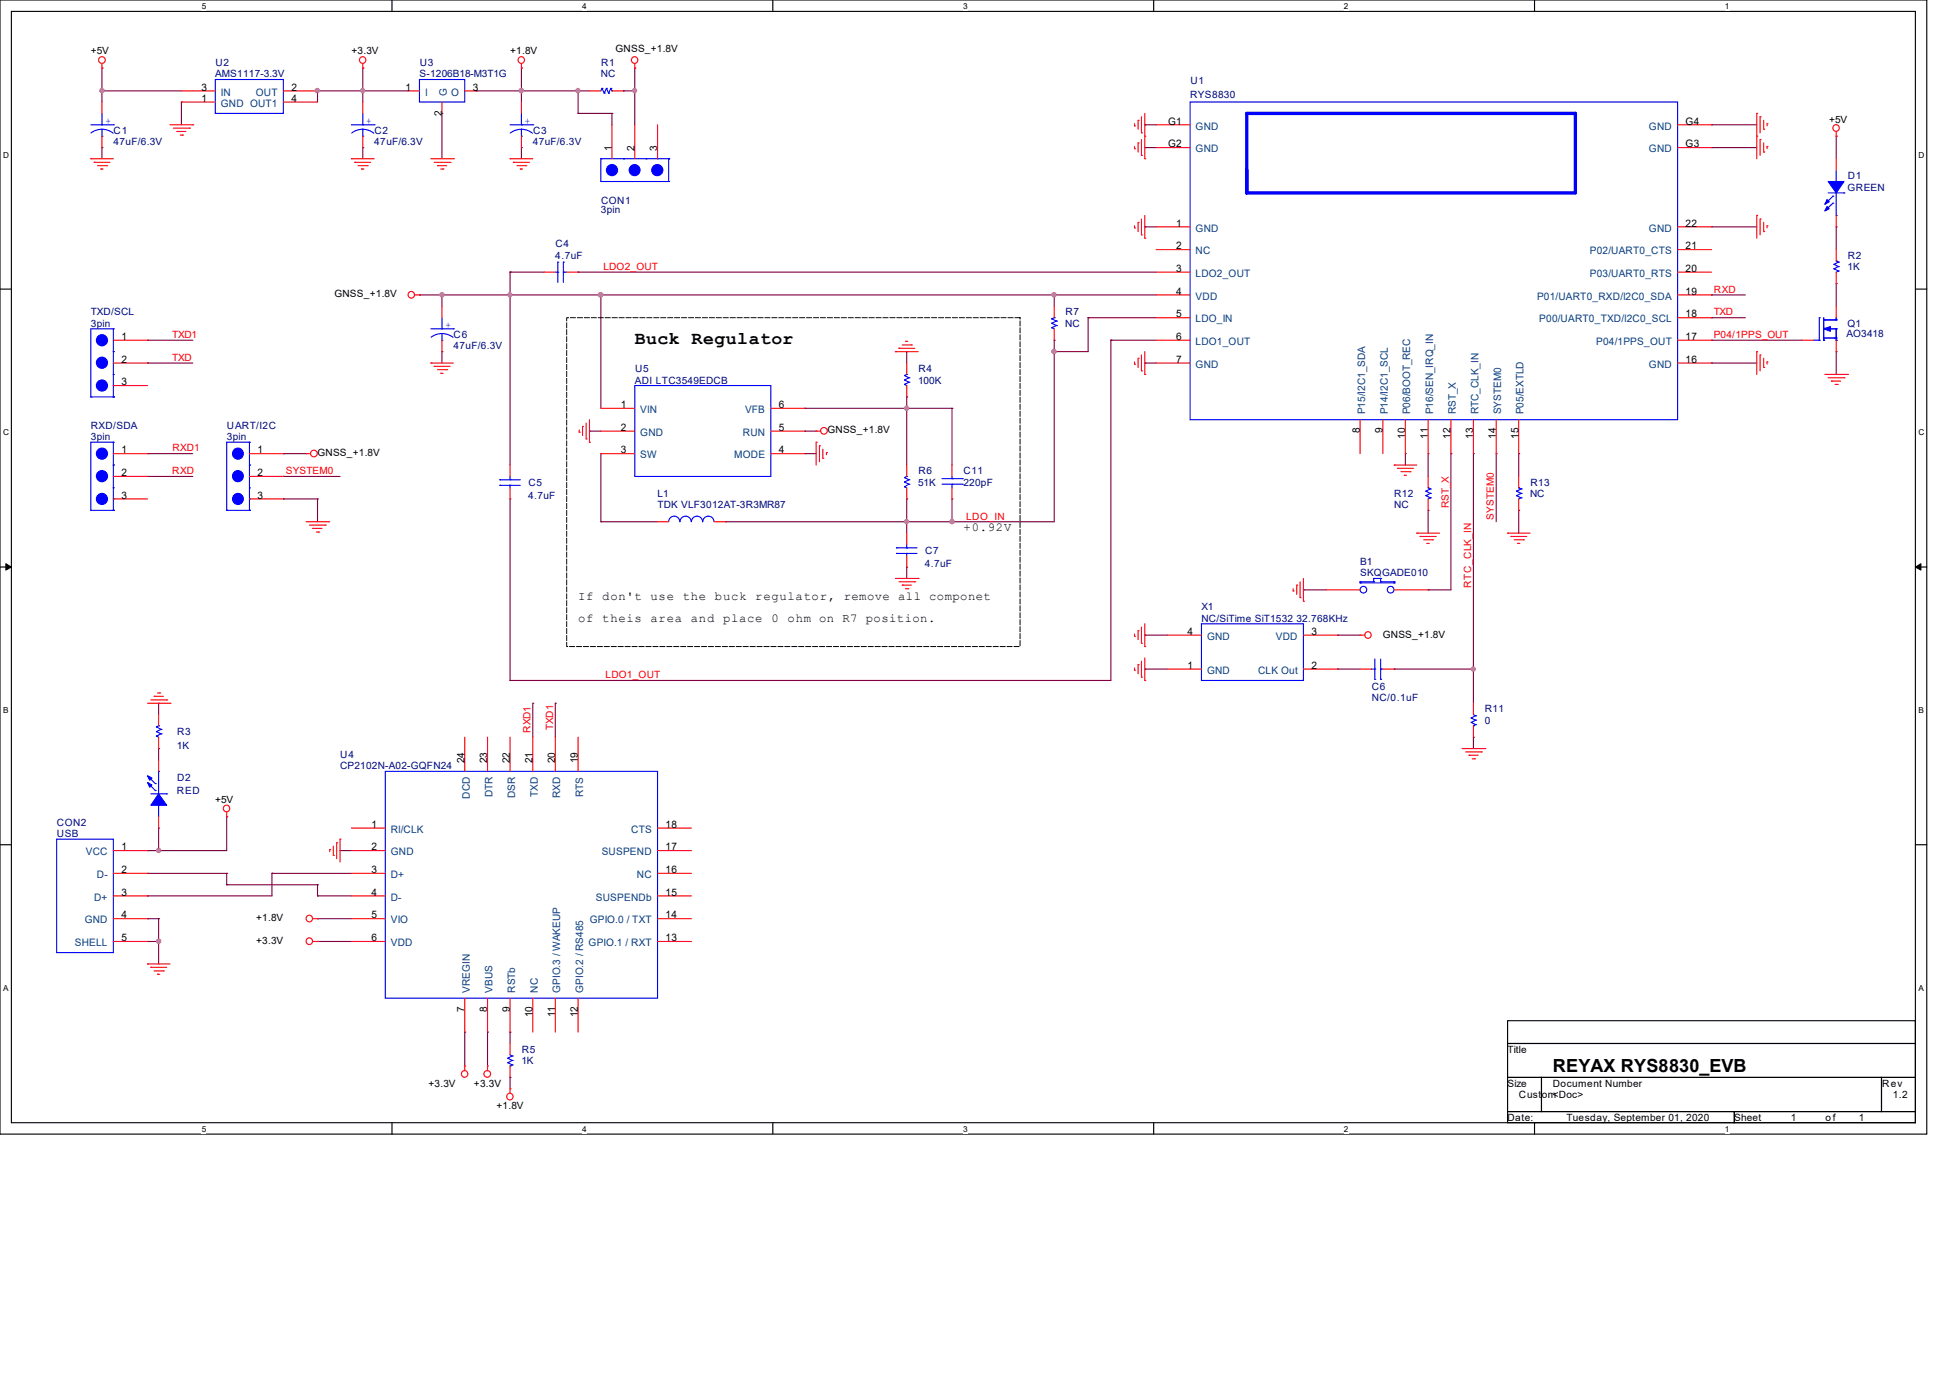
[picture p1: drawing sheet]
<svg xmlns="http://www.w3.org/2000/svg" width="297mm" height="210mm" viewBox="0 0 297 210" stroke-linecap="round" stroke-linejoin="round" font-family="sans-serif">
<path d="M0 0h293.6v172.7h-293.6zM1.7 1.7h290.2v169.3h-290.2z" fill="none" stroke="#000" stroke-width=".17"/>
<g fill="#fff">
<path d="M30.7 .2h.7v1.4h-.7z"/>
<path d="M30.7 171.2h.7v1.4h-.7z"/>
</g>
<path d="M59.7 0v1.7M59.7 171v1.7" fill="none" stroke="#000" stroke-width=".17"/>
<g fill="#fff">
<path d="M88.7 .2h.7v1.4h-.7z"/>
<path d="M88.7 171.2h.7v1.4h-.7z"/>
</g>
<path d="M117.8 0v1.7M117.8 171v1.7" fill="none" stroke="#000" stroke-width=".17"/>
<g fill="#fff">
<path d="M146.8 .2h.6v1.4h-.6z"/>
<path d="M146.8 171.2h.6v1.4h-.6z"/>
</g>
<path d="M175.8 0v1.7M175.8 171v1.7" fill="none" stroke="#000" stroke-width=".17"/>
<g fill="#fff">
<path d="M204.8 .2h.7v1.4h-.7z"/>
<path d="M204.8 171.2h.7v1.4h-.7z"/>
</g>
<path d="M233.8 0v1.7M233.8 171v1.7" fill="none" stroke="#000" stroke-width=".17"/>
<g fill="#fff">
<path d="M262.8 .2h.7v1.4h-.7z"/>
<path d="M262.8 171.2h.7v1.4h-.7z"/>
<path d="M.5 22.9h.9v1.4h-.9z"/>
<path d="M292.4 22.9h.8v1.4h-.8z"/>
<path d="M.5 65.2h.9v1.3h-.9z"/>
<path d="M292.4 65.2h.8v1.3h-.8z"/>
</g>
<path d="M0 44h1.7M291.9 44h1.7" fill="none" stroke="#000" stroke-width=".17"/>
<g fill="#fff">
<path d="M.5 107.5h.8v1.4h-.8z"/>
<path d="M292.4 107.5h.8v1.4h-.8z"/>
</g>
<path d="M0 86.4h1.7M291.9 86.4h1.7" fill="none" stroke="#000" stroke-width=".17"/>
<path d="M.9 85.9l.8 .5-.8 .4zM291.9 86.4l.8-.5v.9z" fill="#000" stroke="#000" stroke-width=".15"/>
<g fill="#fff">
<path d="M.5 149.8h.8v1.4h-.8z"/>
<path d="M292.4 149.8h.8v1.4h-.8z"/>
</g>
<path d="M0 128.7h1.7M291.9 128.7h1.7M229.7 155.4h62.2v3.5h-62.2zM229.7 158.9h62.2v5.2h-62.2zM229.7 164.1h5.2v5.2h-5.2zM229.7 169.3h34.6v1.7h-34.6zM234.9 164.1h51.8v5.2h-51.8zM264.3 169.3h27.6v1.7h-27.6zM286.7 164.1h5.2v5.2h-5.2z" fill="none" stroke="#000" stroke-width=".17"/>
<g fill="none" stroke="#800040" stroke-width=".17">
<path d="M15.5 10.4h.1M15.5 13.8h.1M15.5 10.4v5.1M15.5 13.8h12.1M27.6 15.5h.1M27.6 15.5v3.5M48.4 13.8h.1M48.4 13.8h13.8M48.4 13.8v1.7M55.3 13.8h.1M55.3 10.4h.1M55.3 10.4v5.1"/>
<path d="M67.4 17.3h.1M67.4 17.3v6.9M72.6 13.8h.1M72.6 13.8h17.2M79.5 10.4h.1M79.5 13.8h.1M79.5 10.4v5.1M88.1 13.8h.1M88.1 17.3h.1M88.1 13.8v3.5M88.1 17.3h5.2M93.3 17.3h.1"/>
<path d="M93.3 17.3v1.7M95 13.8h.1M95 13.8h1.7M96.7 10.4h.1M96.7 13.8h.1M96.7 10.4v8.6M174.5 19h.1M174.5 19h1.7M260.8 19h.1M260.8 19h6.9M15.5 22.5h.1M15.5 22.5v1.7"/>
<path d="M55.3 22.5h.1M55.3 22.5v1.7M79.5 22.5h.1M79.5 22.5v1.7M174.5 34.5h.1M174.5 22.5h.1M174.5 22.5h1.7M174.5 34.5h1.7M260.8 22.5h.1M260.8 34.5h.1M260.8 22.5h6.9M260.8 34.5h6.9"/>
<path d="M279.8 20.7h.1M279.8 34.5h.1M279.8 20.7v3.5M279.8 34.5v3.5M22.5 51.8h.1M22.5 55.3h.1M22.5 51.8h6.9M22.5 55.3h6.9M63.9 44.9h.1M63.9 44.9h112.3M67.4 53.6h.1M67.4 44.9h.1"/>
<path d="M67.4 44.9v1.8M67.4 53.6v1.7M77.7 41.4h.1M77.7 44.9h.1M77.7 41.4v29.4M77.7 41.4h5.2M88.1 41.4h.1M88.1 41.4h88.1M91.6 44.9h.1M91.6 44.9v17.3M138.2 53.6h.1M138.2 53.6v1.7"/>
<path d="M160.7 44.9h.1M160.7 53.6h.1M160.7 51.8h.1M160.7 51.8v27.7h-50.2M160.7 44.9v1.8M165.8 48.4h.1M165.8 48.4h10.4M165.8 48.4v5.2h-5.1M169.3 51.8h.1M169.3 51.8h6.9M169.3 51.8v51.8h-91.6M174.5 55.3h.1"/>
<path d="M174.5 55.3h1.7M260.8 51.8h.1M260.8 48.4h.1M260.8 44.9h.1M260.8 55.3h.1M260.8 51.8h13.8M260.8 55.3h6.9M260.8 44.9h5.2M260.8 48.4h5.2M279.8 53.6h.1M279.8 43.2h.1M279.8 43.2v3.5"/>
<path d="M279.8 53.6v3.4M22.5 69.1h.1M22.5 72.6h.1M22.5 69.1h6.9M22.5 72.6h6.9M43.2 69.1h.1M43.2 72.6h.1M43.2 76h.1M43.2 69.1h3.5M43.2 72.6h8.6M43.2 76h5.2M48.4 76h.1"/>
<path d="M48.4 76v3.5M77.7 76h.1M77.7 76v27.6M89.8 65.7h.1M89.8 65.7h1.8M91.6 69.1h.1M91.6 79.5h.1M91.6 69.1v10.4M91.6 79.5h8.6M110.5 79.5h.1M122.6 65.7h.1M122.6 69.1h.1"/>
<path d="M122.6 62.2h.1M122.6 69.1h1.8M122.6 65.7h1.8M122.6 62.2h22.5M138.2 79.5h.1M138.2 60.5h.1M138.2 62.2h.1M138.2 76h.1M138.2 60.5v10.3M138.2 76v5.2M145.1 79.5h.1M145.1 76h.1"/>
<path d="M145.1 62.2h.1M145.1 62.2v8.6M145.1 76v3.5M214.2 69.1h.1M214.2 69.1v1.7M217.6 77.7h.1M217.6 69.1h.1M217.6 69.1v3.5M217.6 77.7v3.5M221.1 69.1h.1M221.1 69.1v20.7h-3.5M224.5 69.1h.1"/>
<path d="M224.5 69.1v38M228 69.1h.1M228 69.1v10.4M231.4 69.1h.1M231.4 77.7h.1M231.4 69.1v3.5M231.4 77.7v3.5M138.2 86.4h.1M138.2 86.4v1.7M174.5 96.7h.1M174.5 96.7h3.4M198.6 89.8h.1"/>
<path d="M198.6 89.8h3.5M203.8 96.7h.1M203.8 96.7h3.5M217.6 89.8h.1M24.2 107.1h.1M24.2 114h.1M24.2 107.1v1.7M24.2 114v1.7M77.7 103.6h.1M81.2 107.1h.1M81.2 107.1v5.2M84.6 107.1h.1"/>
<path d="M84.6 107.1v5.2M174.5 101.9h.1M174.5 101.9h3.4M203.8 101.9h.1M203.8 101.9h3.5M212.5 101.9h.1M212.5 101.9h12M224.5 112.3h.1M224.5 101.9h.1M224.5 112.3v1.7M22.5 129.5h.1M22.5 133h.1"/>
<path d="M22.5 136.4h.1M22.5 139.9h.1M22.5 133h12M22.5 139.9h1.7M24.2 139.9h.1M24.2 126.1h.1M24.2 129.5h.1M24.2 126.1v3.4M24.2 139.9v6.9M34.5 134.7h.1M34.5 133h.1M34.5 124.4h.1"/>
<path d="M34.5 124.4v5.1h-12M34.5 134.7h13.9M34.5 133v1.7M41.4 133h.1M41.4 133v3.4h-18.9M41.4 133h12.2M48.4 136.4h.1M48.4 134.7h.1M48.4 139.9h.1M48.4 134.7v1.7M48.4 136.4h5.2M48.4 139.9h5.2"/>
<path d="M51.8 129.5h.1M51.8 129.5h1.8M22.5 143.4h.1M22.5 143.4h1.7M24.2 143.4h.1M48.4 143.4h.1M48.4 143.4h5.2M70.8 157.2h.1M70.8 157.2v5.1M74.3 157.2h.1M74.3 157.2v5.1M77.7 157.2h.1"/>
<path d="M77.7 157.2v1.7M77.7 164.1h.1M77.7 164.1v1.7"/>
</g>
<g fill="none" stroke="#f00" stroke-width=".17">
<path d="M15.5 10.4h.1M15.5 9.7v.7M15.5 15.5v1.8M25.9 19h3.5M26.4 19.5h2.5M27.6 13.8h5.2M27.6 15.5h5.2M28.9 19.5h.1M29.4 19h.1M43.2 13.8h5.2M43.2 15.5h5.2M55.3 10.4h.1"/>
<path d="M55.3 9.7v.7M55.3 15.5v1.8M62.2 13.8h1.7M67.4 15.5v1.8M70.8 13.8h1.8M79.5 10.4h.1M79.5 9.7v.7M79.5 15.5v1.8M89.8 13.8h1.8M93.3 13.8h1.7M93.3 19v5.2M96.7 10.4h.1"/>
<path d="M96.7 9.7v.7M96.7 19v5.2M100.2 19v5.2M172.9 19.2h.1M172.9 18.8v.4M173.4 18.3h.1M173.4 18.3v1.4M173.9 17.8v2.4M174.5 17.3v6.9M176.2 19h5.2M255.7 19h5.1M267.7 17.3h.1"/>
<path d="M267.7 17.3v6.9M268.2 17.8h.1M268.2 17.8v2.4M268.8 19.7h.1M268.8 18.3v1.4M269.3 18.8h.1M269.3 18.8v.4M13.8 24.2h.1M13.8 24.2h3.5M14.4 24.7h.1M14.4 24.7h2.4M14.9 25.2h1.4"/>
<path d="M15.4 25.7h.1M15.4 25.7h.3M15.5 20.7v1.8M16.3 25.2h.1M27 20h.1M27 20h1.3M27.5 20.6h.3M27.8 20.6h.1M53.6 24.2h.1M53.6 24.2h3.4M54.1 24.7h.1M54.1 24.7h2.4"/>
<path d="M54.6 25.2h1.4M55.1 25.7h.1M55.1 25.7h.4M55.3 20.7v1.8M56 25.2h.1M65.7 24.2h3.4M66.2 24.7h2.4M66.7 25.2h.1M66.7 25.2h1.4M67.2 25.7h.3M67.5 25.7h.1M68.6 24.7h.1"/>
<path d="M69.1 24.2h.1M77.7 24.2h.1M77.7 24.2h3.5M78.2 24.7h.1M78.2 24.7h2.5M78.8 25.2h1.3M79.3 25.7h.1M79.3 25.7h.3M79.5 20.7v1.8M80.1 25.2h.1M172.9 34.7h.1M172.9 22.6h.1"/>
<path d="M172.9 22.3v.3M172.9 34.4v.3M173.4 33.9h.1M173.4 21.8h.1M173.4 21.8v1.4M173.4 33.9v1.4M173.9 35.8h.1M173.9 20.2h.1M173.9 23.7h.1M173.9 21.3v2.4M173.9 33.4v2.4M174.5 36.3h.1"/>
<path d="M174.5 20.7h.1M174.5 24.2h.1M174.5 32.8v3.5M176.2 38h5.2M176.2 34.5h5.2M176.2 22.5h5.2M255.7 38h5.1M255.7 34.5h5.1M255.7 22.5h5.1M267.7 20.7h.1M267.7 32.8h.1M267.7 32.8v3.5"/>
<path d="M268.2 21.3h.1M268.2 33.4h.1M268.2 21.3v2.4M268.2 33.4v2.4M268.8 23.2h.1M268.8 35.3h.1M268.8 21.8v1.4M268.8 33.9v1.4M269.3 22.3h.1M269.3 34.4h.1M269.3 22.3v.3M269.3 34.4v.3"/>
<path d="M279.8 20.7h.1M279.8 20v.7M279.8 24.2v1.7M279.8 32.8v1.7M279.8 38v1.8M17.3 55.3h5.2M17.3 51.8h5.2M17.3 58.7h5.2M63.2 44.9h.7M63.9 44.9h.1M65.7 55.3h.1M65.7 55.3h3.4"/>
<path d="M66.2 55.8h.1M66.2 55.8h2.4M66.7 56.3h1.4M67.2 56.9h.1M67.2 56.9h.3M67.4 46.7v1.7M67.4 51.8v1.8M68.1 56.3h.1M82.9 41.4h1.7M86.4 41.4h1.7M136.4 53.6h.1M136.4 53.6h3.5"/>
<path d="M137 53h.1M137 53h2.4M137.5 52.5h1.4M138 52h.1M138 52h.3M138.2 55.3v1.7M138.2 58.7v1.8M138.9 52.5h.1M160.7 46.7v1.7M160.7 50.1v1.7M172.9 55.5h.1M172.9 55.1v.4"/>
<path d="M173.4 54.6h.1M173.4 54.6v1.4M173.9 56.5h.1M173.9 54.1v2.4M174.5 57h.1M174.5 53.6v3.4M176.2 44.9h5.2M176.2 55.3h5.2M176.2 51.8h5.2M176.2 41.4h5.2M176.2 48.4h5.2M255.7 44.9h5.1"/>
<path d="M255.7 55.3h5.1M255.7 51.8h5.1M255.7 41.4h5.1M255.7 48.4h5.1M267.7 53.6h.1M267.7 53.6v3.4M268.2 54.1h.1M268.2 54.1v2.4M268.8 56h.1M268.8 54.6v1.4M269.3 55.1h.1M269.3 55.1v.4"/>
<path d="M274.6 51.8h1.8M278.1 57h3.5M278.6 57.5h2.4M279.1 58h.1M279.1 58h1.4M279.7 58.5h.3M279.8 41.4v1.8M279.8 46.7v1.7M279.8 51.8v1.8M280 58.5h.1M281 57.5h.1M281.6 57h.1"/>
<path d="M17.3 69.1h5.2M17.3 72.6h5.2M17.3 76h5.2M38 69.1h5.2M38 72.6h5.2M38 76h5.2M46.7 69.1h.1M46.7 69.1h.6M46.7 79.5h3.4M47.2 80h2.4M49.6 80h.1M50.1 79.5h.1"/>
<path d="M77.7 70.8v1.8M77.7 74.3v1.7M88.3 65.8h.1M88.3 65.5v.3M88.8 64.9h.1M88.8 64.9v1.4M89.3 66.8h.1M89.3 64.4v2.4M89.8 67.4h.1M89.8 63.9v3.5M91.6 69.1h5.1M91.6 65.7h5.1"/>
<path d="M91.6 62.2h5.1M100.2 79.5h1.7M108.8 79.5h1.7M117.5 69.1h5.1M117.5 65.7h5.1M117.5 62.2h5.1M124.4 65.7h.1M124.4 67.4h.1M124.4 65.7h.7M124.4 67.4v3.4M124.9 67.9h.1M124.9 67.9v2.4"/>
<path d="M125.4 69.8h.1M125.4 68.4v1.4M125.9 68.9h.1M125.9 68.9v.4M138.2 70.8v1.8M138.2 74.3v1.7M145.1 70.8v1.8M145.1 74.3v1.7M207.3 63.9v5.2M210.7 63.9v5.2M212.5 70.8h.1M212.5 70.8h3.4"/>
<path d="M213 71.3h.1M213 71.3h2.4M213.5 71.8h1.4M214 72.4h.1M214 72.4h.3M214.2 63.9v5.2M214.9 71.8h.1M217.6 63.9v5.2M217.6 72.6v1.7M217.6 76v1.7M221.1 63.9v5.2M224.5 63.9v5.2"/>
<path d="M228 63.9v5.2M231.4 63.9v5.2M231.4 72.6v1.7M231.4 76v1.7M47.7 80.5h.1M47.7 80.5h1.4M48.2 81h.4M48.6 81h.1M136.4 88.1h3.5M137 88.6h2.4M137.5 89.1h.1M137.5 89.1h1.4"/>
<path d="M138 89.7h.3M138.2 81.2v1.7M138.2 84.6v1.8M138.3 89.7h.1M139.4 88.6h.1M139.9 88.1h.1M172.9 96.9h.1M172.9 96.6v.3M173.4 96.1h.1M173.4 96.1v1.3M173.9 98h.1M173.9 95.5v2.5"/>
<path d="M174.5 98.5h.1M174.5 95v3.5M177.9 96.7h5.2M197.1 90h.1M197.1 89.7v.3M197.6 89.1h.1M197.6 89.1v1.4M198.1 91h.1M198.1 88.6v2.4M198.6 91.6h.1M198.6 88.1v3.5M198.6 96.7h5.2"/>
<path d="M202.1 89.8h5.2M207.3 96.7h.1M207.3 96.7h.7M212.5 89.8h5.1M215.9 81.2h.1M215.9 81.2h3.5M216.4 81.7h.1M216.4 81.7h2.5M217 82.2h1.3M217.5 82.8h.1M217.5 82.8h.3M218.3 82.2h.1"/>
<path d="M229.7 81.2h.1M229.7 81.2h3.5M230.3 81.7h.1M230.3 81.7h2.4M230.8 82.2h1.4M231.3 82.8h.1M231.3 82.8h.3M232.2 82.2h.1M22.5 107.1h3.4M23 106.6h2.4M23.5 106h.1M23.5 106h1.4"/>
<path d="M24 105.5h.3M24.2 108.8v1.7M24.2 112.3v1.7M24.2 115.7v1.8M24.3 105.5h.1M25.4 106.6h.1M25.9 107.1h.1M70.8 112.3v5.2M74.3 112.3v5.2M77.7 112.3v5.2M81.2 112.3v5.2M84.6 112.3v5.2"/>
<path d="M88.1 112.3v5.2M172.9 102.1h.1M172.9 101.7v.4M173.4 101.2h.1M173.4 101.2v1.4M173.9 103.1h.1M173.9 100.7v2.4M174.5 103.6h.1M174.5 100.2v3.4M177.9 101.9h5.2M198.6 101.9h5.2M207.3 101.9h1.7"/>
<path d="M210.7 101.9h1.8M222.8 114h3.5M223.4 114.5h2.4M223.9 115h.1M223.9 115h1.4M224.4 115.6h.3M224.5 107.1v1.7M224.5 110.5v1.8M224.7 115.6h.1M225.8 114.5h.1M226.3 114h.1M17.3 139.9h5.2"/>
<path d="M17.3 136.4h5.2M17.3 133h5.2M17.3 129.5h5.2M24.2 124.4v1.7M34.5 124.4h.1M34.5 123.7v.7M47.7 139.9h.7M48.4 139.9h.1M50.2 129.4h.1M50.2 129.4v.3M50.8 130.3h.1M50.8 128.9v1.4"/>
<path d="M51.3 128.4h.1M51.3 128.4v2.4M51.8 127.8h.1M51.8 127.8v3.5M53.6 139.9h5.1M53.6 136.4h5.1M53.6 133h5.1M53.6 129.5h5.1M53.6 126.1h5.1M100.2 139.9h5.2M100.2 136.4h5.2M100.2 133h5.2"/>
<path d="M100.2 129.5h5.2M100.2 126.1h5.2M17.3 143.4h5.2M22.5 146.8h.1M22.5 146.8h3.4M23 147.3h.1M23 147.3h2.4M23.5 147.9h1.4M24 148.4h.1M24 148.4h.3M24.9 147.9h.1M47.7 143.4h.7"/>
<path d="M48.4 143.4h.1M53.6 143.4h5.1M70.8 152v5.2M74.3 152v5.2M77.7 152v5.2M77.7 158.9v1.8M81.2 152v5.2M84.6 152v5.2M88.1 152v5.2M100.2 143.4h5.2M70.8 162.3h.1M70.8 162.3v.8"/>
<path d="M74.3 162.3h.1M74.3 162.3v.8M77.7 165.8h.1M77.7 162.3v1.8M77.7 165.8v.7"/>
<circle cx="15.5" cy="9.1" r=".51"/>
<circle cx="55.3" cy="9.1" r=".5"/>
<circle cx="79.4" cy="9.1" r=".5"/>
<circle cx="96.7" cy="9.1" r=".5"/>
<circle cx="279.8" cy="19.5" r=".5"/>
<circle cx="62.7" cy="44.9" r=".5"/>
<circle cx="47.8" cy="69.1" r=".51"/>
<circle cx="125.6" cy="65.6" r=".51"/>
<circle cx="208.5" cy="96.7" r=".5"/>
<circle cx="34.5" cy="123.1" r=".5"/>
<circle cx="47.1" cy="139.9" r=".5"/>
<circle cx="47.1" cy="143.3" r=".5"/>
<circle cx="70.8" cy="163.6" r=".5"/>
<circle cx="74.3" cy="163.6" r=".51"/>
<circle cx="77.7" cy="167" r=".5"/>
</g>
<path d="M86.4 48.4h69v50.1h-69z" fill="none" stroke="#000" stroke-width=".15" stroke-dasharray=".8 .3"/>
<g fill="none" stroke="#00f" stroke-width=".17">
<path d="M13.8 19h3.5M15.5 19h.1M15.5 19.7l.8 .1 .9 .5M15.5 19.7l-.7 .1-.9 .5M15.5 17.3v1.7M15.5 19.7v1M17.3 19h.1M32.8 12.1h10.4v5.2h-10.4zM53.6 19h3.4M55.3 19h.1M55.3 19.7l.7 .1 1 .5M55.3 19.7l-.8 .1-.9 .5"/>
<path d="M55.3 17.3v1.7M55.3 19.7v1M57 19h.1M63.9 12.1h6.9v3.4h-6.9zM77.7 19h3.5M79.5 19h.1M79.5 19.7l.7 .1 1 .5M79.5 19.7l-.8 .1-.9 .5M79.5 17.3v1.7M79.5 19.7v1M81.2 19h.1M91.7 13.5h.1"/>
<path d="M91.7 13.5l-.1 .3M91.7 13.5l.4 .7M92.1 14.2h.1M92.4 13.5h.1M92.4 13.5l-.3 .7M92.4 13.5l.4 .7M92.8 14.2h.1M93.1 13.5h.1M93.1 13.5l-.3 .7M93.1 13.5l.2 .3M93.3 13.8h.1M181.4 15.5h74.3v48.4h-74.3z"/>
<path d="M15.5 20.7h.1M55.3 20.7h.1M79.5 20.7h.1M85 39.9h.1M85 39.9v3.1M85.9 39.9h.1M85.9 39.9v3.1M91.6 24.2h.1M91.6 24.2v3.4h10.3M91.6 24.2h10.3M95 24.2h.1M98.5 24.2h.1"/>
<path d="M100.2 24.2h.1M101.9 27.6h.1M101.9 24.2h.1M101.9 24.2v3.4M278.6 29.4h2.4M279.3 29.9h.1M279.3 30.9h.1M279.3 29.9l-1 1M279.3 30.9l-1 1.1M279.8 27.6h.1M279.8 32.8h.1M279.8 39.8h.1"/>
<path d="M279.8 25.9v1.7M279.8 29.4v3.4M279.8 39.8l.4 .1M280.2 39.9h.1M280.2 39.9l-.7 .4M281 29.4h.1M17.3 50.1h.1M17.3 53.6h.1M17.3 57h.1M17.3 58.7h.1M17.3 50.1h-3.5v10.4M17.3 50.1v10.4"/>
<path d="M65.7 50.1h3.4M67.4 51.8h.1M67.4 50.1h.1M67.4 50.8l.7 .1 .9 .5M67.4 50.8l-1.1 .2-.6 .4M67.4 48.4v1.7M67.4 50.8v1M69.1 50.1h.1M84.6 41.4h.4M85 41.4h.1M85.9 41.4h.1M85.9 41.4h.5"/>
<path d="M96.7 58.7h20.8v13.9h-20.8zM137.8 58.5h.1M137.8 57.9h.1M137.8 57.2h.1M137.8 58.5l.4 .2M137.8 57.9l.7 .3M137.8 57.2l.7 .3M138.2 57h.1M138.2 57l-.4 .2M138.5 58.2h.1M138.5 57.5h.1M138.5 58.2l-.7 .3"/>
<path d="M138.5 57.5l-.7 .4M160.3 49.9h.1M160.3 49.2h.1M160.3 48.6h.1M160.3 49.9l.4 .2M160.3 49.2l.7 .4M160.3 48.6l.7 .3M160.7 48.4h.1M160.7 48.4l-.4 .2M161 49.6h.1M161 48.9h.1M161 49.6l-.7 .3"/>
<path d="M161 48.9l-.7 .3M276.4 51.8h.8M277.2 51.8h.1M277.2 48.4h.1M277.2 48.4v3.4M277.9 51.8h.1M277.9 48.7h.1M277.9 48.4v3.4M277.9 48.7h1.9M277.9 51.5h1.9M278.1 48.7h.1M278.8 50.1h1"/>
<path d="M279.5 40.9h.1M279.5 40.3h.1M279.5 40.9l.7 .4M279.5 40.3l.7 .3M279.7 51.5h.1M279.8 48.7h.1M279.8 50.1h.1M279.8 51.8h.1M279.8 51.5h.1M279.8 48.4v.3M279.8 50.1v1.7M280.2 41.3h.1"/>
<path d="M280.2 40.6h.1M280.2 41.3l-.4 .1M280.2 40.6l-.7 .3M13.8 60.5h.1M13.8 77.7h.1M13.8 60.5h3.5M13.8 77.7h3.5M17.3 60.5h.1M17.3 67.4h.1M17.3 70.8h.1M17.3 74.3h.1M17.3 76h.1"/>
<path d="M17.3 77.7h.1M17.3 67.4v10.3M17.3 67.4h-3.5v10.3M34.5 77.7h.1M34.5 77.7h3.5M38 67.4h.1M38 70.8h.1M38 74.3h.1M38 76h.1M38 77.7h.1M38 67.4h-3.5v10.3M38 67.4v10.3"/>
<path d="M76.2 73.1h.1M76.2 73.9h.1M76.2 73.1h3.1M76.2 73.9h3.1M77.7 73.9h.1M77.7 73.1h.1M77.7 72.6v.5M77.7 73.9v.4M101.9 79.5a.85 .85 0 0 1 .8-.9 .85 .85 0 0 1 .9 .9M103.6 79.5a.85 .85 0 0 1 .9-.9 .85 .85 0 0 1 .8 .9M105.4 79.5a.85 .85 0 0 1 .8-.9 .85 .85 0 0 1 .9 .9M107.1 79.5a.85 .85 0 0 1 .9-.9 .85 .85 0 0 1 .8 .9"/>
<path d="M137.8 74.1h.1M137.8 73.4h.1M137.8 72.7h.1M137.8 74.1l.4 .2M137.8 73.4l.7 .3M137.8 72.7l.7 .4M138.2 72.6h.1M138.2 72.6l-.4 .1M138.5 73.7h.1M138.5 73.1h.1M138.5 73.7l-.7 .4M138.5 73.1l-.7 .3"/>
<path d="M143.6 73.7h3M143.6 72.9h3M145.1 72.9h.1M145.1 73.7h.1M145.1 72.6v.3M145.1 73.7v.6M146.6 73.7h.1M146.6 72.9h.1M217.3 75.5h.1M217.3 74.8h.1M217.3 75.5l.7 .3M217.3 74.8l.7 .3"/>
<path d="M217.6 74.3h.1M217.6 74.3l.4 .2M218 75.8h.1M218 75.1h.1M218 74.5h.1M218 75.8l-.4 .2M218 75.1l-.7 .4M218 74.5l-.7 .3M231.1 75.5h.1M231.1 74.8h.1M231.1 75.5l.7 .3M231.1 74.8l.7 .3"/>
<path d="M231.4 74.3h.1M231.4 74.3l.4 .2M231.8 75.8h.1M231.8 75.1h.1M231.8 74.5h.1M231.8 75.8l-.4 .2M231.8 75.1l-.7 .4M231.8 74.5l-.7 .3M136.6 83.4h.1M136.6 84.3h.1M136.6 83.4h3.1M136.6 84.3h3.1"/>
<path d="M138.2 84.3h.1M138.2 83.4h.1M138.2 82.9v.5M138.2 84.3v.3M183.1 95h15.5v8.6h-15.5zM207.3 88.8h.1M207.3 88.6h.1M207.3 88.8h5.2M207.3 88.6v.2M207.3 88.6h2M209.3 88.6h.1M209.3 88.1h.1"/>
<path d="M209.3 88.1v.5M209.3 88.1h1.1M210.4 88.1h.1M210.4 88.6h.1M210.4 88.6h2.1M210.4 88.1v.5M212.5 88.6h.1M212.5 88.8h.1M212.5 88.6v.2M22.6 119.3l1.1 1.1M22.6 118.3l1.1 1M23.7 119.3h.1"/>
<path d="M23.8 112.1h.1M23.8 111.4h.1M23.8 110.7h.1M23.8 112.1l.4 .2M23.8 111.4l.8 .4M23.8 110.7l.8 .4M24.2 117.5h.1M24.2 110.5h.1M24.2 117.5v3.4M24.2 110.5l-.4 .2M24.6 111.8h.1M24.6 111.1h.1"/>
<path d="M24.6 111.8l-.8 .3M24.6 111.1l-.8 .3M58.7 117.5h41.5v34.5h-41.5zM209 101.9h.5M209.5 103.5h.1M209.5 101.9h.1M209.5 100.4v3.1M210.4 101.9h.1M210.4 103.5h.1M210.4 100.4v3.1M210.4 101.9h.3M224.2 109.3h.1"/>
<path d="M224.2 110h.1M224.2 109.3l.7 .4M224.2 110l.7 .4M224.5 110.5h.1M224.5 108.8l.4 .2M224.9 109h.1M224.9 109.7h.1M224.9 110.4h.1M224.9 109l-.7 .3M224.9 109.7l-.7 .3M224.9 110.4l-.4 .1M8.6 127.8h8.7v17.3h-8.7z"/>
<path d="M23 120.9h2.4M23.7 120.4h.1M24.2 122.6h.1M24.2 122.6v1.8M25.4 120.9h.1M77.4 161.2h.1M77.4 161.8h.1M77.4 161.2l.7 .3M77.4 161.8l.7 .4M77.7 162.3h.1M77.7 160.7l.4 .1M78.1 160.8h.1"/>
<path d="M78.1 161.5h.1M78.1 162.2h.1M78.1 160.8l-.7 .4M78.1 161.5l-.7 .3M78.1 162.2l-.4 .1"/>
<circle cx="207.8" cy="89.8" r=".51"/>
<circle cx="211.9" cy="89.8" r=".51"/>
</g>
<g fill="#00f" stroke="#00f" stroke-width=".17">
<path d="M277.9 50.1l1-.4v.8z"/>
<path d="M278.6 27.6h2.4l-1.2 1.8z" fill-rule="evenodd"/>
<path d="M278.4 31.5l.4 .3-.7 .3z" fill-rule="evenodd"/>
<path d="M278.4 30.4l.4 .3-.7 .4z" fill-rule="evenodd"/>
<path d="M24.2 120.9l1.2 1.7h-2.4z" fill-rule="evenodd"/>
<path d="M22.5 118.2l.7 .3-.4 .3z" fill-rule="evenodd"/>
<path d="M22.5 119.2l.7 .3-.4 .4z" fill-rule="evenodd"/>
<circle cx="15.5" cy="58.7" r=".85"/>
<circle cx="15.5" cy="55.2" r=".85"/>
<circle cx="15.5" cy="51.8" r=".85"/>
<circle cx="15.5" cy="76" r=".85"/>
<circle cx="15.5" cy="72.5" r=".85"/>
<circle cx="15.5" cy="69.1" r=".85"/>
<circle cx="36.2" cy="76" r=".83"/>
<circle cx="36.2" cy="72.5" r=".83"/>
<circle cx="36.2" cy="69.1" r=".83"/>
<circle cx="100.2" cy="25.9" r=".85"/>
<circle cx="96.7" cy="25.9" r=".83"/>
<circle cx="93.3" cy="25.9" r=".85"/>
</g>
<path d="M190 25.9v3.5v-12.1h50.1v12.1h-50.1" fill="none" stroke="#00f" stroke-width=".51"/>
<g fill="#f0f" stroke="#f0f" stroke-width=".17">
<circle cx="48.3" cy="13.8" r=".34"/>
<circle cx="88.1" cy="13.8" r=".33"/>
<circle cx="15.5" cy="13.8" r=".34"/>
<circle cx="55.3" cy="13.8" r=".33"/>
<circle cx="79.4" cy="13.8" r=".33"/>
<circle cx="145.1" cy="79.4" r=".34"/>
<circle cx="91.5" cy="44.9" r=".34"/>
<circle cx="77.7" cy="44.9" r=".33"/>
<circle cx="67.4" cy="44.9" r=".34"/>
<circle cx="138.1" cy="79.4" r=".33"/>
<circle cx="138.1" cy="62.2" r=".33"/>
<circle cx="24.2" cy="129.5" r=".34"/>
<circle cx="96.7" cy="13.8" r=".33"/>
<circle cx="160.6" cy="44.9" r=".34"/>
<circle cx="224.5" cy="101.9" r=".33"/>
<circle cx="24.2" cy="143.3" r=".34"/>
<circle cx="160.6" cy="53.5" r=".34"/>
</g>
<g font-size="2.8">
<text x="96.7" y="52.4">Buck Regulator</text>
<text x="236.6" y="163.2">REYAX RYS8830_EVB</text>
</g>
<g font-size="1.9">
<text x="146.9" y="80.9">+0.92V</text>
<text x="88.1" y="91.3">If</text>
<text x="88.1" y="94.7">of</text>
<text x="91.8" y="91.3">don't</text>
<text x="91.8" y="94.7">theis</text>
<text x="99.1" y="91.3">use</text>
<text x="99.1" y="94.7">area</text>
<text x="104.1" y="91.3">the</text>
<text x="105.3" y="94.7">and</text>
<text x="109" y="91.3">buck</text>
<text x="110.2" y="94.7">place</text>
<text x="115.1" y="91.3">regulator, remove all componet</text>
<text x="117.6" y="94.7">0</text>
<text x="120" y="94.7">ohm on R7 position.</text>
</g>
<g font-size="1.6">
<text x="30.7" y="15.5">1</text>
<text x="30.7" y="13.8">3</text>
<text x="44.4" y="13.8">2</text>
<text x="44.4" y="15.5">4</text>
<text x="61.8" y="13.8">1</text>
<text x="67.3" y="17.6" transform="rotate(-90 67.3 17.6)">2</text>
<text x="72.1" y="13.8">3</text>
<text x="93.2" y="22.9" transform="rotate(-90 93.2 22.9)">1</text>
<text x="96.7" y="22.9" transform="rotate(-90 96.7 22.9)">2</text>
<text x="100.2" y="22.9" transform="rotate(-90 100.2 22.9)">3</text>
<text x="178" y="19">G1</text>
<text x="178" y="22.4">G2</text>
<text x="256.9" y="22.4">G3</text>
<text x="256.9" y="19">G4</text>
<text x="179.2" y="34.5">1</text>
<text x="256.9" y="34.5">22</text>
<text x="179.2" y="41.4">3</text>
<text x="179.2" y="38">2</text>
<text x="256.9" y="38">21</text>
<text x="256.9" y="41.4">20</text>
<text x="179.2" y="44.9">4</text>
<text x="256.9" y="44.9">19</text>
<text x="18.5" y="51.8">1</text>
<text x="179.2" y="48.3">5</text>
<text x="179.2" y="51.8">6</text>
<text x="256.9" y="51.8">17</text>
<text x="256.9" y="48.3">18</text>
<text x="18.5" y="55.2">2</text>
<text x="18.5" y="58.7">3</text>
<text x="179.2" y="55.2">7</text>
<text x="256.9" y="55.2">16</text>
<text x="94.6" y="62.1">1</text>
<text x="94.6" y="65.6">2</text>
<text x="118.7" y="65.6">5</text>
<text x="118.7" y="62.1">6</text>
<text x="207.2" y="66" transform="rotate(-90 207.2 66)">8</text>
<text x="210.7" y="66" transform="rotate(-90 210.7 66)">9</text>
<text x="18.5" y="69">1</text>
<text x="39.2" y="69">1</text>
<text x="94.6" y="69">3</text>
<text x="118.7" y="69">4</text>
<text x="214.1" y="66.8" transform="rotate(-90 214.1 66.8)">10</text>
<text x="217.6" y="66.8" transform="rotate(-90 217.6 66.8)">11</text>
<text x="221.1" y="66.8" transform="rotate(-90 221.1 66.8)">12</text>
<text x="224.5" y="66.8" transform="rotate(-90 224.5 66.8)">13</text>
<text x="228" y="66.8" transform="rotate(-90 228 66.8)">14</text>
<text x="231.4" y="66.8" transform="rotate(-90 231.4 66.8)">15</text>
<text x="18.5" y="72.5">2</text>
<text x="18.5" y="75.9">3</text>
<text x="39.2" y="72.5">2</text>
<text x="39.2" y="75.9">3</text>
<text x="181" y="96.7">4</text>
<text x="181" y="101.9">1</text>
<text x="199.9" y="96.7">3</text>
<text x="199.9" y="101.9">2</text>
<text x="70.8" y="116.2" transform="rotate(-90 70.8 116.2)">24</text>
<text x="74.3" y="116.2" transform="rotate(-90 74.3 116.2)">23</text>
<text x="77.7" y="116.2" transform="rotate(-90 77.7 116.2)">22</text>
<text x="81.2" y="116.2" transform="rotate(-90 81.2 116.2)">21</text>
<text x="84.6" y="116.2" transform="rotate(-90 84.6 116.2)">20</text>
<text x="88.1" y="116.2" transform="rotate(-90 88.1 116.2)">19</text>
<text x="18.5" y="129.5">1</text>
<text x="56.6" y="126.1">1</text>
<text x="56.6" y="129.5">2</text>
<text x="101.4" y="129.5">17</text>
<text x="101.4" y="126.1">18</text>
<text x="18.5" y="133">2</text>
<text x="18.5" y="136.4">3</text>
<text x="56.6" y="133">3</text>
<text x="56.6" y="136.4">4</text>
<text x="101.4" y="136.4">15</text>
<text x="101.4" y="133">16</text>
<text x="18.5" y="139.9">4</text>
<text x="18.5" y="143.3">5</text>
<text x="56.6" y="139.9">5</text>
<text x="56.6" y="143.3">6</text>
<text x="101.4" y="139.9">14</text>
<text x="101.4" y="143.3">13</text>
<text x="70.8" y="154.1" transform="rotate(-90 70.8 154.1)">7</text>
<text x="74.3" y="154.1" transform="rotate(-90 74.3 154.1)">8</text>
<text x="77.7" y="154.1" transform="rotate(-90 77.7 154.1)">9</text>
<text x="81.2" y="154.9" transform="rotate(-90 81.2 154.9)">10</text>
<text x="84.6" y="154.9" transform="rotate(-90 84.6 154.9)">11</text>
<text x="88.1" y="154.9" transform="rotate(-90 88.1 154.9)">12</text>
</g>
<g font-size="1.6" fill="#004080">
<text x="33.7" y="16.3">GND OUT1</text>
<text x="33.7" y="14.6">IN</text>
<text x="39" y="14.6">OUT</text>
<text x="64.8" y="14.6">I</text>
<text x="68.1" y="14.7" transform="rotate(-90 68.1 14.7)">G</text>
<text x="68.7" y="14.6">O</text>
<text x="182.2" y="19.7">GND</text>
<text x="182.2" y="23.2">GND</text>
<text x="251.3" y="23.2">GND</text>
<text x="251.3" y="19.7">GND</text>
<text x="182.2" y="35.3">GND</text>
<text x="251.3" y="35.3">GND</text>
<text x="182.2" y="38.7">NC</text>
<text x="242.3" y="38.7">P02/UART0_CTS</text>
<text x="182.2" y="45.6">VDD</text>
<text x="182.2" y="42.2">LDO2_OUT</text>
<text x="234.2" y="45.6">P01/UART0_RXD/I2C0_SDA</text>
<text x="242.3" y="42.2">P03/UART0_RTS</text>
<text x="182.2" y="49.1">LDO_IN</text>
<text x="182.2" y="52.5">LDO1_OUT</text>
<text x="234.6" y="49.1">P00/UART0_TXD/I2C0_SCL</text>
<text x="243.2" y="52.5">P04/1PPS_OUT</text>
<text x="182.2" y="56">GND</text>
<text x="251.3" y="56">GND</text>
<text x="97.6" y="62.9">VIN</text>
<text x="113.5" y="62.9">VFB</text>
<text x="208" y="63.1" transform="rotate(-90 208 63.1)">P15/I2C1_SDA</text>
<text x="211.5" y="63.1" transform="rotate(-90 211.5 63.1)">P14/I2C1_SCL</text>
<text x="214.9" y="63.1" transform="rotate(-90 214.9 63.1)">P06/BOOT_REC</text>
<text x="218.4" y="63.1" transform="rotate(-90 218.4 63.1)">P16/SEN_IRQ_IN</text>
<text x="221.9" y="63.1" transform="rotate(-90 221.9 63.1)">RST_X</text>
<text x="225.3" y="63.1" transform="rotate(-90 225.3 63.1)">RTC_CLK_IN</text>
<text x="228.8" y="63.1" transform="rotate(-90 228.8 63.1)">SYSTEM0</text>
<text x="232.2" y="63.1" transform="rotate(-90 232.2 63.1)">P05/EXTLD</text>
<text x="97.6" y="69.8">SW</text>
<text x="97.6" y="66.4">GND</text>
<text x="111.9" y="69.8">MODE</text>
<text x="113.2" y="66.4">RUN</text>
<text x="183.9" y="97.4">GND</text>
<text x="194.4" y="97.4">VDD</text>
<text x="183.9" y="102.6">GND</text>
<text x="191.7" y="102.6">CLK Out</text>
<text x="71.6" y="121.6" transform="rotate(-90 71.6 121.6)">DCD</text>
<text x="75.1" y="121.5" transform="rotate(-90 75.1 121.5)">DTR</text>
<text x="78.5" y="121.5" transform="rotate(-90 78.5 121.5)">DSR</text>
<text x="82" y="121.4" transform="rotate(-90 82 121.4)">TXD</text>
<text x="85.4" y="121.5" transform="rotate(-90 85.4 121.5)">RXD</text>
<text x="88.9" y="121.4" transform="rotate(-90 88.9 121.4)">RTS</text>
<text x="13.1" y="130.3">VCC</text>
<text x="59.6" y="126.8">RI/CLK</text>
<text x="59.6" y="130.3">GND</text>
<text x="91.7" y="130.3">SUSPEND</text>
<text x="96.2" y="126.8">CTS</text>
<text x="14.4" y="137.2">D+</text>
<text x="14.8" y="133.7">D-</text>
<text x="59.6" y="133.7">D+</text>
<text x="59.6" y="137.2">D-</text>
<text x="90.8" y="137.2">SUSPENDb</text>
<text x="97.1" y="133.7">NC</text>
<text x="12.9" y="140.6">GND</text>
<text x="59.6" y="140.6">VIO</text>
<text x="89.9" y="140.6">GPIO.0 / TXT</text>
<text x="11.4" y="144.1">SHELL</text>
<text x="59.6" y="144.1">VDD</text>
<text x="89.7" y="144.1">GPIO.1 / RXT</text>
<text x="71.6" y="151.2" transform="rotate(-90 71.6 151.2)">VREGIN</text>
<text x="75.1" y="151.2" transform="rotate(-90 75.1 151.2)">VBUS</text>
<text x="78.5" y="151.2" transform="rotate(-90 78.5 151.2)">RSTb</text>
<text x="82" y="151.2" transform="rotate(-90 82 151.2)">NC</text>
<text x="85.4" y="151.2" transform="rotate(-90 85.4 151.2)">GPIO.3 / WAKEUP</text>
<text x="88.9" y="151.2" transform="rotate(-90 88.9 151.2)">GPIO.2 / RS485</text>
</g>
<g font-size="1.5">
<text x="13.8" y="8.3">+5V</text>
<text x="53.6" y="8.3">+3.3V</text>
<text x="77.7" y="8.3">+1.8V</text>
<text x="93.8" y="8">GNSS_+1.8V</text>
<text x="278.8" y="18.7">+5V</text>
<text x="51" y="45.3">GNSS_+1.8V</text>
<text x="126.1" y="66">GNSS_+1.8V</text>
<text x="48.4" y="69.5">GNSS_+1.8V</text>
<text x="210.7" y="97.1">GNSS_+1.8V</text>
<text x="32.8" y="122.3">+5V</text>
<text x="39" y="140.3">+1.8V</text>
<text x="39" y="143.7">+3.3V</text>
<text x="229.7" y="160.3">Title</text>
<text x="65.3" y="165.5">+3.3V</text>
<text x="72.2" y="165.5">+3.3V</text>
<text x="229.7" y="165.5">Size</text>
<text x="231.4" y="167.2">Custom&lt;Doc&gt;</text>
<text x="236.6" y="165.5">Document Number</text>
<text x="286.8" y="165.5">Rev</text>
<text x="288.5" y="167.2">1.2</text>
<text x="75.6" y="169">+1.8V</text>
<text x="229.7" y="170.7">Date:</text>
<text x="238.7" y="170.7">Tuesday, September 01, 2020</text>
<text x="264.3" y="170.7">Sheet</text>
<text x="272.9" y="170.7">1</text>
<text x="278.2" y="170.7">of</text>
<text x="283.2" y="170.7">1</text>
</g>
<g font-size="1.5" fill="#000080">
<text x="32.8" y="11.8">AMS1117-3.3V</text>
<text x="32.9" y="10">U2</text>
<text x="63.9" y="11.8">S-1206B18-M3T1G</text>
<text x="64" y="10">U3</text>
<text x="91.6" y="11.8">NC</text>
<text x="91.6" y="10">R1</text>
<text x="181.4" y="14.9">RYS8830</text>
<text x="181.4" y="12.8">U1</text>
<text x="17.3" y="22.1">47uF/6.3V</text>
<text x="17.3" y="20.4">C1</text>
<text x="57" y="22.1">47uF/6.3V</text>
<text x="57.1" y="20.4">C2</text>
<text x="81.2" y="22.1">47uF/6.3V</text>
<text x="81.2" y="20.4">C3</text>
<text x="281.6" y="29">GREEN</text>
<text x="281.6" y="27.3">D1</text>
<text x="91.6" y="32.5">3pin</text>
<text x="91.6" y="31.1">CON1</text>
<text x="84.6" y="39.4">4.7uF</text>
<text x="84.7" y="37.7">C4</text>
<text x="281.6" y="41.1">1K</text>
<text x="281.6" y="39.4">R2</text>
<text x="13.8" y="48">TXD/SCL</text>
<text x="13.8" y="49.8">3pin</text>
<text x="69.1" y="53.2">47uF/6.3V</text>
<text x="69.1" y="51.5">C6</text>
<text x="162.3" y="49.8">NC</text>
<text x="162.4" y="48">R7</text>
<text x="281.4" y="51.3">AO3418</text>
<text x="281.6" y="49.8">Q1</text>
<text x="96.7" y="58.4">ADI LTC3549EDCB</text>
<text x="96.8" y="56.7">U5</text>
<text x="139.9" y="58.4">100K</text>
<text x="140" y="56.7">R4</text>
<text x="13.8" y="65.3">RXD/SDA</text>
<text x="34.5" y="65.3">UART/I2C</text>
<text x="13.8" y="67.1">3pin</text>
<text x="34.5" y="67.1">3pin</text>
<text x="80.5" y="76">4.7uF</text>
<text x="80.5" y="74">C5</text>
<text x="100.2" y="75.7">L1</text>
<text x="100.2" y="77.4">TDK VLF3012AT-3R3MR87</text>
<text x="139.9" y="74">51K</text>
<text x="140" y="72.2">R6</text>
<text x="146.8" y="74">220pF</text>
<text x="146.9" y="72.2">C11</text>
<text x="212.5" y="75.7">R12</text>
<text x="212.5" y="77.4">NC</text>
<text x="233.2" y="75.7">NC</text>
<text x="233.2" y="74">R13</text>
<text x="140.9" y="86.4">4.7uF</text>
<text x="141" y="84.3">C7</text>
<text x="207.3" y="86">B1</text>
<text x="207.3" y="87.8">SKQGADE010</text>
<text x="183.1" y="93">X1</text>
<text x="183.1" y="94.7">NC/SiTime SiT1532 32.768KHz</text>
<text x="209" y="105">C6</text>
<text x="209" y="106.8">NC/0.1uF</text>
<text x="27" y="111.9">R3</text>
<text x="226.3" y="108.5">R11</text>
<text x="226.3" y="110.2">0</text>
<text x="27" y="114">1K</text>
<text x="27" y="118.9">D2</text>
<text x="51.8" y="117.1">CP2102N-A02-GQFN24</text>
<text x="51.9" y="115.4">U4</text>
<text x="8.7" y="125.8">CON2</text>
<text x="27" y="120.9">RED</text>
<text x="8.7" y="127.5">USB</text>
<text x="79.5" y="160.3">R5</text>
<text x="79.5" y="162.1">1K</text>
</g>
<g font-size="1.5" fill="#00f">
<text x="16.1" y="18.8">+</text>
<text x="55.8" y="18.8">+</text>
<text x="80" y="18.8">+</text>
<text x="67.9" y="50">+</text>
</g>
<g font-size="1.5" fill="#f00">
<text x="91.9" y="41.1">LDO2_OUT</text>
<text x="261.2" y="44.6">RXD</text>
<text x="26.2" y="51.5">TXD1</text>
<text x="261.2" y="51.5">P04/1PPS_OUT</text>
<text x="261.2" y="48">TXD</text>
<text x="26.2" y="54.9">TXD</text>
<text x="26.3" y="68.7">RXD1</text>
<text x="26.2" y="72.2">RXD</text>
<text x="43.6" y="72.2">SYSTEM0</text>
<text x="220.8" y="77.4" transform="rotate(-90 220.8 77.4)">RST_X</text>
<text x="147.2" y="79.1">LDO_IN</text>
<text x="227.7" y="79.1" transform="rotate(-90 227.7 79.1)">SYSTEM0</text>
<text x="224.2" y="89.5" transform="rotate(-90 224.2 89.5)">RTC_CLK_IN</text>
<text x="92.3" y="103.3">LDO1_OUT</text>
<text x="80.9" y="111.6" transform="rotate(-90 80.9 111.6)">RXD1</text>
<text x="84.3" y="111.3" transform="rotate(-90 84.3 111.3)">TXD1</text>
</g>
<g font-size="1.3">
<text x="30.7" y="1.4">5</text>
<text x="88.7" y="1.4">4</text>
<text x="146.8" y="1.4">3</text>
<text x="204.8" y="1.4">2</text>
<text x="262.8" y="1.4">1</text>
<text x=".5" y="24">D</text>
<text x="292.4" y="24">D</text>
<text x=".5" y="66.3">C</text>
<text x="292.4" y="66.3">C</text>
<text x=".5" y="108.6">B</text>
<text x="292.4" y="108.6">B</text>
<text x=".5" y="150.9">A</text>
<text x="292.4" y="150.9">A</text>
<text x="30.7" y="172.3">5</text>
<text x="88.7" y="172.3">4</text>
<text x="146.8" y="172.3">3</text>
<text x="204.8" y="172.3">2</text>
<text x="262.8" y="172.3">1</text>
</g>
</svg>
